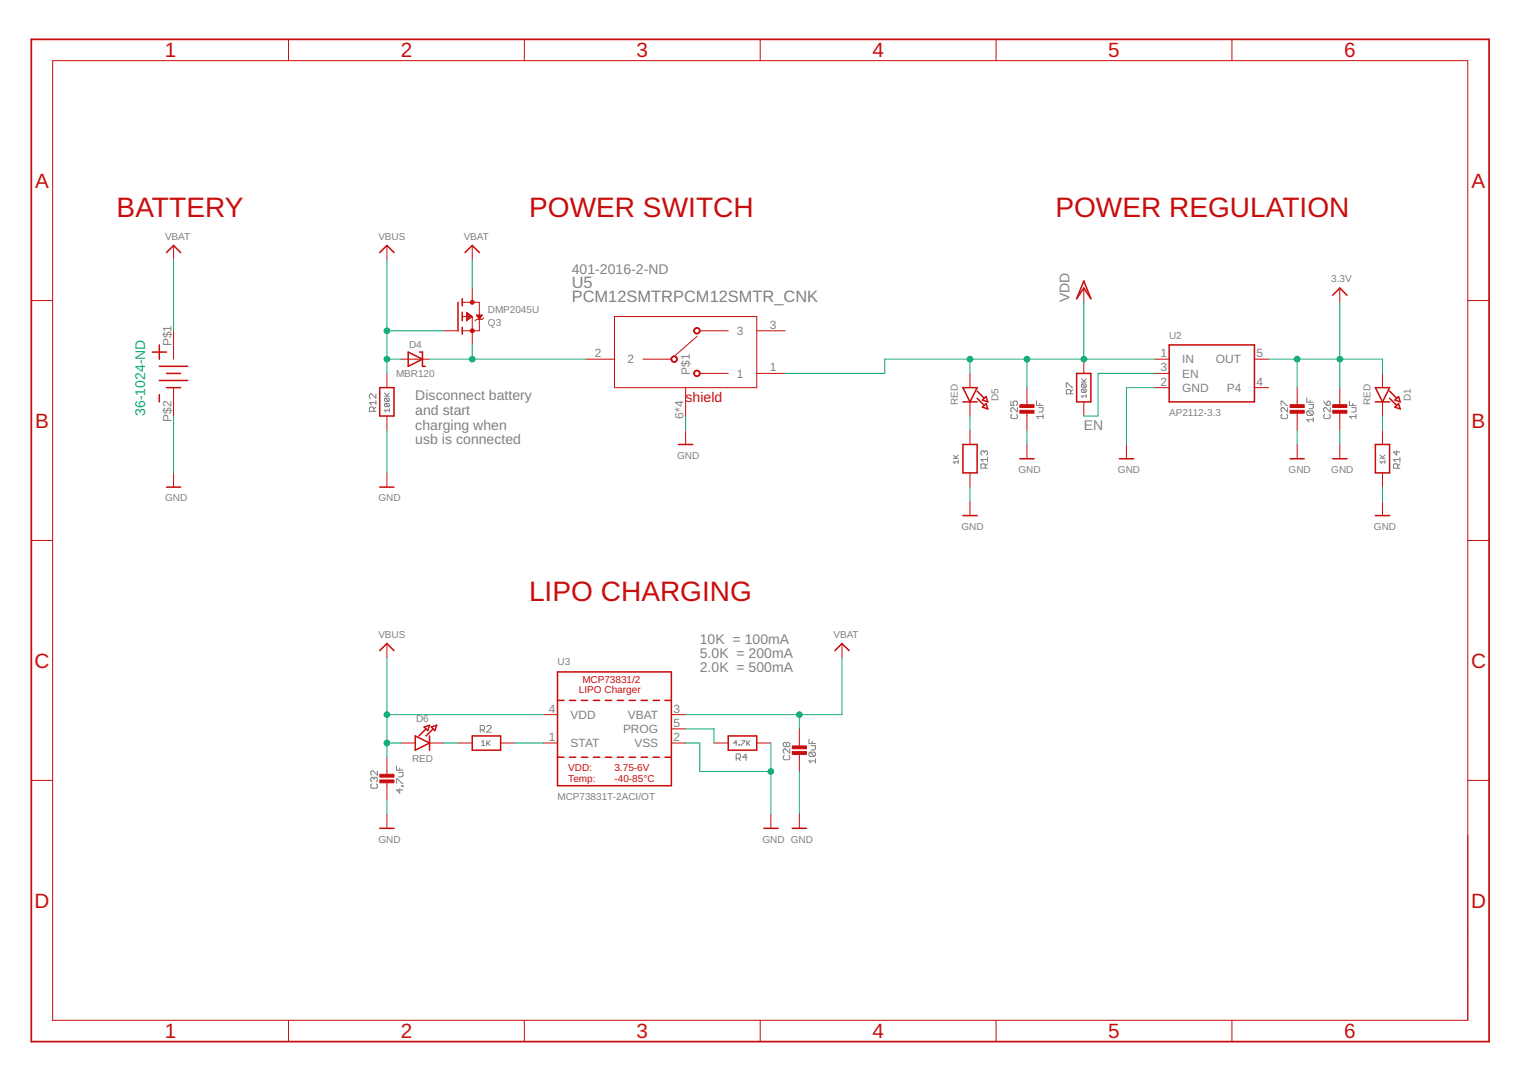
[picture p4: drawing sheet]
<svg xmlns="http://www.w3.org/2000/svg" width="297mm" height="210mm" viewBox="0 0 297 210" stroke-linecap="round" stroke-linejoin="round" font-family="sans-serif">
<g fill="none" stroke="#808080" stroke-width=".19">
<path d="M73.2 76.7v.9l-.9-.9h-.2l-.2 .2v.4l.2 .3M73.2 79.2l-.5 .5M73.2 78.4h-1.3l.4 .4M73.2 78v.8M74.8 77.1h1M74.8 76.5l.7 .6M75 77.5h.6l.2 .2-.2 .5M75 78.5h.6l.2 .2-.2 .5M75 78.5l-.2 .2 .2 .5h.6M75 77.5l-.2 .2 .2 .5h.6M75 78.5l.6 .7M75 77.5l.6 .7"/>
<path d="M75.8 79.9h-1l.3 .3M75.8 79.6v.6M75.8 76.5l-.5 .5M196.8 78.1v.9h.6l-.2-.5 .2-.4h.4l.2 .2v.4l-.2 .3M198 79.4v.8l-.8-.8-.4 .2v.4l.2 .2M201.8 78.1v.9h1.2M202.2 79.4h.8v.6l-.2 .2h-.6M202.4 78.5v.5M207.6 75.4v-.8h.2l.8 .8h.2M208.4 76.7v-.6l-.2-.3h-.4l-.2 .3v.6h1.2M208.8 75.8l-.4 .5M210.5 74.4h.9"/>
<path d="M210.5 73.7l.6 .7M210.7 74.8h.6l.1 .1-.1 .5M210.7 75.8h.6l.1 .1-.1 .5M210.7 75.8l-.2 .5 .2 .1h.6M210.7 74.8l-.2 .1 .2 .5h.6M210.7 75.8l.6 .6M210.7 74.8l.6 .6M211.4 77.1h-.9l.3 .3M211.4 76.8v.6M211.4 73.7l-.4 .5M249.4 79v-.9h.2l.8 .9h.2M250.6 79.4v.8l-.8-.8-.4 .2v.4l.2 .2"/>
<path d="M254.4 77.5v.8h1.2M254.8 78.7h.8v.7l-.2 .2h-.6M255 77.9v.4M257.7 78.1l.6 .9M258.3 78.3l.2-.2 .4 .2v.4l-.2 .3h-.4zM258.9 79.4v.8l-.8-.8-.4 .2v.4l.2 .2M262.7 78.1v.9h1.2M263.1 79.4h.8v.6l-.2 .2h-.6M263.3 78.5v.5M72.7 80.1v-.6l-.2-.3h-.4l-.2 .3v.6h1.3M185.6 89.2h.9M185.6 88.6l.6 .6"/>
<path d="M186.5 89.9h-.9l.3 .4M186.5 89.6v.7M186.5 88.6l-.4 .5M191.6 88l-.2-.2-.5 .2v.4l.3 .2M191.6 88l.2-.2 .4 .2v.4l-.2 .2M191.6 88v.2M191.8 91.2v-.7l-.2-.2h-.4l-.3 .2v.7h1.3M192.2 90.3l-.4 .4M192.2 89.5h-1.3l.5 .4M192.2 89v.9M197 80.7l-.2 .2v.4l.2 .2h.8l.2-.2v-.4l-.2-.2M203 81.1h-1.2l.4 .4"/>
<path d="M203 80.7v.8M249.6 80.7l-.2 .2v.4l.2 .2h.8l.2-.2v-.4l-.2-.2M254.6 80h.8l.2 .2v.5l-.2 .2M254.6 80l-.2 .2v.5l.2 .2h.8M254.6 80l.8 .9M255.6 81.7h-1.2l.4 .4M255.6 81.3v.8M257.9 80.7l-.2 .2v.4l.2 .2h.8l.2-.2v-.4l-.2-.2M263.9 81.1h-1.2l.4 .4M263.9 80.7v.8M268.6 89.2h1M268.6 88.6l.7 .6"/>
<path d="M269.6 89.9h-1l.3 .4M269.6 89.6v.7M269.6 88.6l-.5 .5M271.9 87.8v.8l-.7-.6h1.3M272.1 91.2v-.7l-.2-.2h-.5l-.2 .2v.7h1.3M272.5 89.5h-1.3l.5 .4M272.5 90.3l-.4 .4M272.5 89v.9M72.4 152.6l-.2 .2v.5l.2 .2h.8l.2-.2v-.5l-.2-.2M72.8 151.6l-.2-.2-.4 .2v.4l.2 .2M72.8 151.6l.2-.2 .4 .2v.4l-.2 .2M72.8 151.6v.2"/>
<path d="M73.4 150.1v.8l-.8-.8-.4 .2v.4l.2 .2M77.2 149.1v.9h1.2M77.2 152.5v-.8h.2l.8 .8h.2M77.6 150.4h.8v.6l-.2 .3h-.6M77.8 153.6v.8l-.6-.6h1.2M77.8 149.5v.5M78.2 153h.2v.2h-.2zM93.5 142.1h.6l.2-.2v-.4l-.2-.2h-.6v1.3M93.7 144.5l.4-.3v1M93.7 145.2h.7M93.9 142.1l.4 .5M94.7 141.5l.3-.2h.4l.2 .2v.2l-.9 .9h.9"/>
<path d="M94.8 144.2v1M94.9 144.7l.5 .5M95.4 144.2l-.6 .6M143.3 147.7h.6l.2-.3v-.4l-.2-.2h-.6v1.3M143.4 144.7h-.6l.5-.5v1M143.7 147.7l.4 .4M143.8 145h.2v.2h-.2zM144.4 144.2h.6l-.6 1M145.4 144.2v1M145.4 147.4h-.8l.6-.6v1.3M145.5 144.7l.5 .5M146 144.2l-.6 .6"/>
<path d="M152.7 147.1l-.2 .2v.4l.2 .2h.8l.2-.2v-.4l-.2-.2M153.1 144.8l-.2-.3-.4 .3v.4l.2 .2 .4-.2M153.1 144.8l.2-.3 .4 .3v.4l-.2 .2-.4-.2M153.1 144.8v.4M153.7 145.8v.9l-.8-.9-.4 .2v.5l.2 .2M157.5 143.9v.9h1.2M157.7 146.5h.8l.2 .2v.4l-.2 .2M157.7 146.5l-.2 .2v.4l.2 .2h.8M157.7 146.5l.8 .8M157.9 145.2h.8v.6l-.2 .2h-.6M158.1 144.3v.5M158.7 148.2h-1.2l.4 .4"/>
<path d="M158.7 147.7v.9"/>
</g>
<g fill="none" stroke="#c90d0c" stroke-width=".19">
<path d="M10.2 11.8h275.5v186.9h-275.5zM56.2 7.7v4.1M102.1 7.7v4.1M148 7.7v4.1M193.9 7.7v4.1M239.8 7.7v4.1M6.1 58.5h4.1M33.8 47.8v2.8M75.3 47.8v2.8M90 58.9h3.3v5.5h-3.3M91.9 47.8v2.8M91.9 56.1v2.8"/>
<path d="M211 56.1v2.8M260.8 56.1v2.8M285.7 58.5h4.2M33.8 64.4v5.5M33.8 75.5v5.5M75.3 72.7v2.8M78.1 69.9h5.5M86.4 64.4h2.8M90 61.6h1.9M90.8 61.4h.8M90.8 62.2h.4M90.8 62h.6"/>
<path d="M90.8 61.9h.8M90.8 61.8h.9M90.8 61.5h.9M90.8 60.8v1.7l1.1-.9M90.8 60.8l1.1 .8M90.8 62.4h.1M90.8 62.3h.2M90.8 61.2h.6M90.8 61.1h.4M90.8 61h.2M90.8 60.8h.1M91.9 61.6v5.6"/>
<path d="M92.8 61.4h1.1l-.6 .8zM92.8 61.5h1M92.9 61.6h.8M93 61.8h.6M93.1 61.9h.4M93.2 62h.2M93.3 62.2h.1M94.1 61.9l-.2 .3h-1.1l-.3 .3M114.1 69.9h5.5M119.6 61.6h27.7v13.9h-27.7zM125.1 69.9h5.6M133.5 75.5v5.5"/>
<path d="M135.7 65.5l-4.5 3.9M136.2 72.7h5.6M136.2 64.4h5.6M147.3 72.7h5.5M147.3 64.4h5.5M188.8 72.7v2.8M188.8 78.3v2.7M199.9 75.5v3.6M211 69.9v2.8M211 78.3v2.7M224.8 69.9h2.8M224.8 72.7h2.8"/>
<path d="M224.8 75.5h2.8M244.2 69.9h2.8M244.2 75.5h2.8M252.5 75.5v3.6M260.8 75.5v3.6M269.1 72.7v2.8M269.1 78.3v2.7M33.8 92.1v2.7M75.3 81v2.8M75.3 92.1v2.7M133.5 83.8v2.8M188.8 83.8v2.8"/>
<path d="M188.8 92.1v2.7M188.8 97.6v2.8M199.9 80.2v3.6M199.9 86.6v2.7M219.3 86.6v2.7M252.5 80.2v3.6M252.5 86.6v2.7M260.8 80.2v3.6M260.8 86.6v2.7M269.1 83.8v2.8M269.1 92.1v2.7M269.1 97.6v2.8"/>
<path d="M6.1 105.2h4.1M285.7 105.2h4.2M75.3 125.3v2.8M105.8 139.1h2.7M130.7 139.1h2.8M163.9 125.3v2.8M6.1 152h4.1M75.3 147.4v3.6M75.3 152.1v3.7M75.3 158.5v2.8M78.1 144.7h2.7M83.6 144.7h2.8"/>
<path d="M89.2 144.7h2.7M97.5 144.7h2.7M105.8 144.7h2.7M130.7 144.7h2.8M130.7 141.9h2.8M139 144.7h2.8M147.3 144.7h2.8M150.1 158.5v2.8M155.6 141.9v3.6M155.6 146.6v3.6M155.6 158.5v2.8M285.7 152h4.2"/>
<path d="M56.2 198.7v4.1M102.1 198.7v4.1M148 198.7v4.1M193.9 198.7v4.1M239.8 198.7v4.1"/>
</g>
<g fill="#c90d0c" stroke="#c90d0c" stroke-width=".19">
<path d="M198.5 79.9h2.8v.6h-2.8z"/>
<path d="M198.5 78.8h2.8v.6h-2.8z"/>
<path d="M259.4 79.9h2.8v.6h-2.8z"/>
<path d="M259.4 78.8h2.8v.6h-2.8z"/>
<path d="M251.1 79.9h2.8v.6h-2.8z"/>
<path d="M251.1 78.8h2.8v.6h-2.8z"/>
<path d="M154.2 146.3h2.8v.6h-2.8z"/>
<path d="M154.2 145.2h2.8v.6h-2.8z"/>
<path d="M73.9 151.9h2.8v.5h-2.8z"/>
<path d="M73.9 150.8h2.8v.5h-2.8z"/>
</g>
<g fill="none" stroke="#c90d0c" stroke-width=".3">
<path d="M32.4 49.2l1.4-1.4 1.4 1.4M73.9 49.2l1.4-1.4 1.4 1.4M89.2 58.9v5.5M90 58.2v1.4M90.5 49.2l1.4-1.4 1.4 1.4M211 54.7l1.3 3.5-1.3-2.1-1.4 2.1zM259.4 57.5l1.4-1.4 1.4 1.4M29.6 68.6h2.8M31 71.3h5.6M31 74.1h5.6M31 67.2v2.7M31 76.9v1.4"/>
<path d="M32.4 72.7h2.8M32.4 75.5h2.8M73.9 75.5h2.8v5.5h-2.8zM79.5 68.6l2.7 1.3-2.7 1.4zM81.7 68.6h.5v2.7h.6M90 60.8v1.7M90 63.7v1.4M187.4 78.3h2.8M187.4 75.5h2.8l-1.4 2.8zM190.2 77.6l1.4 1.3M190.2 76.2l1.4 1.4M191.2 77.9l.7-.7 .4 1.1z"/>
<path d="M191.2 79.3l.7-.7 .4 1zM209.6 72.7h2.7v5.6h-2.7zM227.6 67.2h16.6v11.1h-16.6zM267.7 78.3h2.8M267.7 75.5h2.8l-1.4 2.8zM270.5 77.6l1.4 1.3M270.5 76.2l1.4 1.4M271.5 77.9l.7-.7 .4 1.1zM272.2 78.6l.4 1-1.1-.3zM32.4 94.8h2.8M73.9 94.8h2.8M132.1 86.6h2.7"/>
<path d="M187.4 86.6h2.8v5.5h-2.8zM198.5 89.3h2.8M217.9 89.3h2.8M251.1 89.3h2.8M259.4 89.3h2.8M267.7 86.6h2.8v5.5h-2.8zM187.4 100.4h2.8M267.7 100.4h2.8M73.9 126.7l1.4-1.4 1.4 1.4M108.5 136.4h1.3M108.5 130.8h22.2v22.2h-22.2zM110.8 136.4h1.3"/>
<path d="M113.2 136.4h1.2M115.5 136.4h1.2M117.8 136.4h1.3M120.1 136.4h1.3M122.5 136.4h1.2M124.8 136.4h1.2M127.1 136.4h1.3M129.4 136.4h1.3M162.5 126.7l1.4-1.4 1.4 1.4M80.8 143.3l2.8 1.4-2.8 1.4zM82.6 141.6l1-.4-.3 1.1zM82.9 141.9l-1.4 1.4"/>
<path d="M83.6 143.3v2.8M84 141.6l1-.4-.4 1.1zM84.3 141.9l-1.4 1.4M91.9 143.3h5.6v2.8h-5.6zM108.5 147.4h1.3M110.8 147.4h1.3M113.2 147.4h1.2M115.5 147.4h1.2M117.8 147.4h1.3M120.1 147.4h1.3M122.5 147.4h1.2M124.8 147.4h1.2"/>
<path d="M127.1 147.4h1.3M129.4 147.4h1.3M141.8 143.3h5.5v2.8h-5.5zM73.9 161.3h2.8M148.7 161.3h2.7M154.2 161.3h2.8"/>
</g>
<g fill="#c90d0c" stroke="#c90d0c" stroke-width=".19">
<path d="M130.8 69.5a.63 .63 0 0 1 1 .1 .63 .63 0 0 1-.4 .9 .63 .63 0 0 1-.8-.6h.2a.47 .47 0 0 1 .6-.4 .47 .47 0 0 1 .1 .8 .47 .47 0 0 1-.7-.2v-.2h-.2z" fill-rule="evenodd"/>
<path d="M135.2 64a.64 .64 0 0 1 1 .1 .64 .64 0 0 1-.4 .9 .64 .64 0 0 1-.8-.6h.2a.47 .47 0 0 1 .7-.4 .47 .47 0 0 1 .1 .8 .47 .47 0 0 1-.8-.2v-.2h-.2z" fill-rule="evenodd"/>
<path d="M135.2 72.3a.64 .64 0 0 1 1 .1 .64 .64 0 0 1-.4 .9 .64 .64 0 0 1-.8-.6h.2a.47 .47 0 0 1 .7-.4 .47 .47 0 0 1 .1 .8 .47 .47 0 0 1-.8-.2v-.2h-.2z" fill-rule="evenodd"/>
<circle cx="91.9" cy="64.4" r=".38"/>
<circle cx="91.9" cy="58.9" r=".38"/>
</g>
<path d="M6.1 7.7h283.8v195.1h-283.8z" fill="none" stroke="#c90d0c" stroke-width=".34"/>
<g fill="none" stroke="#0dab76" stroke-width=".19">
<path d="M33.8 50.6v13.8M75.3 50.6v22.1M91.9 50.6v5.5M211 58.9v11M260.8 58.9v16.6M75.3 69.9h2.8M75.3 64.4h11.1M83.6 69.9h30.5M91.9 67.2v2.7M188.8 69.9v2.8M199.9 69.9v5.6M224.8 75.5h-5.5v11.1"/>
<path d="M224.8 69.9h-52.6v2.8h-19.4M224.8 72.7h-11.1v8.3h-2.7M247 69.9h22.1v2.8M252.5 69.9v5.6M33.8 81v11.1M75.3 83.8v8.3M133.5 81v2.8M188.8 81v2.8M188.8 94.8v2.8M199.9 83.8v2.8M252.5 83.8v2.8M260.8 83.8v2.8"/>
<path d="M269.1 81v2.8M269.1 94.8v2.8M75.3 128.1v19.3M75.3 139.1h30.5M155.6 139.1v2.8M163.9 128.1v11h-30.4M75.3 144.7h2.8M75.3 155.8v2.7M86.4 144.7h2.8M100.2 144.7h5.6M133.5 144.7h2.7v5.5h13.9M133.5 141.9h5.5v2.8"/>
<path d="M150.1 144.7v13.8M155.6 150.2v8.3"/>
</g>
<g fill="#0dab76" stroke="#0dab76" stroke-width=".19">
<circle cx="150.1" cy="150.2" r=".55"/>
<circle cx="75.3" cy="139.1" r=".55"/>
<circle cx="75.3" cy="144.7" r=".55"/>
<circle cx="75.3" cy="69.9" r=".55"/>
<circle cx="75.3" cy="64.4" r=".55"/>
<circle cx="155.6" cy="139.1" r=".55"/>
<circle cx="260.8" cy="69.9" r=".55"/>
<circle cx="252.5" cy="69.9" r=".55"/>
<circle cx="211" cy="69.9" r=".55"/>
<circle cx="199.9" cy="69.9" r=".55"/>
<circle cx="188.8" cy="69.9" r=".55"/>
<circle cx="91.9" cy="69.9" r=".55"/>
</g>
<g font-size="5.5" fill="#c90d0c">
<text x="22.7" y="42.3">BATTERY</text>
<text x="103" y="42.3">POWER SWITCH</text>
<text x="205.4" y="42.3">POWER REGULATION</text>
<text x="103" y="117">LIPO CHARGING</text>
</g>
<g font-size="4" fill="#c90d0c">
<text x="32.1" y="11.1">1</text>
<text x="78" y="11.1">2</text>
<text x="123.9" y="11.1">3</text>
<text x="169.8" y="11.1">4</text>
<text x="215.7" y="11.1">5</text>
<text x="261.6" y="11.1">6</text>
<text x="6.8" y="36.6">A</text>
<text x="286.5" y="36.6">A</text>
<text x="6.8" y="83.3">B</text>
<text x="286.5" y="83.3">B</text>
<text x="6.7" y="130">C</text>
<text x="286.4" y="130">C</text>
<text x="6.7" y="176.7">D</text>
<text x="286.4" y="176.7">D</text>
<text x="32.1" y="202.2">1</text>
<text x="78" y="202.2">2</text>
<text x="123.9" y="202.2">3</text>
<text x="169.8" y="202.2">4</text>
<text x="215.7" y="202.2">5</text>
<text x="261.6" y="202.2">6</text>
</g>
<g font-size="3.2" fill="#808080">
<text x="111.3" y="58.9">PCM12SMTRPCM12SMTR_CNK</text>
<text x="111.3" y="56.1">U5</text>
</g>
<g font-size="2.7" fill="#808080">
<text x="111.3" y="53.3">401-2016-2-ND</text>
<text x="208.2" y="58.9" transform="rotate(-90 208.2 58.9)">VDD</text>
<text x="80.8" y="77.8">Disconnect battery</text>
<text x="80.8" y="80.7">and start</text>
<text x="80.8" y="83.6">charging when</text>
<text x="211" y="83.8">EN</text>
<text x="80.8" y="86.5">usb is connected</text>
<text x="136.2" y="125.3">10K = 100mA</text>
<text x="136.2" y="128.1">5.0K = 200mA</text>
<text x="136.2" y="130.8">2.0K = 500mA</text>
</g>
<text font-size="2.7" fill="#0dab76" x="28.2" y="81" transform="rotate(-90 28.2 81)">36-1024-ND</text>
<text font-size="2.7" fill="#c90d0c" x="133.4" y="78.2">shield</text>
<g font-size="2.3" fill="#808080">
<text x="143.5" y="65.2">3</text>
<text x="149.8" y="64">3</text>
<text x="33.4" y="67.4" transform="rotate(-90 33.4 67.4)">P$1</text>
<text x="115.8" y="69.6">2</text>
<text x="122.2" y="70.8">2</text>
<text x="225.9" y="69.6">1</text>
<text x="230.1" y="70.8">IN</text>
<text x="236.7" y="70.8">OUT</text>
<text x="244.6" y="69.6">5</text>
<text x="134.3" y="72.9" transform="rotate(-90 134.3 72.9)">P$1</text>
<text x="143.5" y="73.5">1</text>
<text x="149.8" y="72.3">1</text>
<text x="225.9" y="72.3">3</text>
<text x="225.9" y="75.1">2</text>
<text x="230.1" y="73.5">EN</text>
<text x="230.1" y="76.3">GND</text>
<text x="238.8" y="76.3">P4</text>
<text x="244.6" y="75.1">4</text>
<text x="33.4" y="82.2" transform="rotate(-90 33.4 82.2)">P$2</text>
<text x="133.1" y="81.5" transform="rotate(-90 133.1 81.5)">6*4</text>
<text x="106.9" y="138.8">4</text>
<text x="111.1" y="140">VDD</text>
<text x="121.3" y="142.7">PROG</text>
<text x="122.2" y="140">VBAT</text>
<text x="131.1" y="138.8">3</text>
<text x="131.1" y="141.5">5</text>
<text x="106.9" y="144.3">1</text>
<text x="111.1" y="145.5">STAT</text>
<text x="123.5" y="145.5">VSS</text>
<text x="131.1" y="144.3">2</text>
</g>
<g font-size="1.9" fill="#808080">
<text x="32.1" y="46.7">VBAT</text>
<text x="73.6" y="46.7">VBUS</text>
<text x="90.3" y="46.7">VBAT</text>
<text x="259.1" y="55">3.3V</text>
<text x="95" y="60.9">DMP2045U</text>
<text x="95" y="63.4">Q3</text>
<text x="79.6" y="67.8">D4</text>
<text x="227.6" y="66.1">U2</text>
<text x="77.1" y="73.3">MBR120</text>
<text x="186.5" y="78.9" transform="rotate(-90 186.5 78.9)">RED</text>
<text x="194.4" y="78.1" transform="rotate(-90 194.4 78.1)">D5</text>
<text x="227.6" y="81">AP2112-3.3</text>
<text x="266.8" y="78.9" transform="rotate(-90 266.8 78.9)">RED</text>
<text x="274.6" y="78.1" transform="rotate(-90 274.6 78.1)">D1</text>
<text x="131.8" y="89.3">GND</text>
<text x="198.2" y="92.1">GND</text>
<text x="217.6" y="92.1">GND</text>
<text x="250.8" y="92.1">GND</text>
<text x="259.1" y="92.1">GND</text>
<text x="32.1" y="97.6">GND</text>
<text x="73.6" y="97.6">GND</text>
<text x="187.2" y="103.2">GND</text>
<text x="267.4" y="103.2">GND</text>
<text x="73.6" y="124.2">VBUS</text>
<text x="162.2" y="124.2">VBAT</text>
<text x="108.5" y="129.5">U3</text>
<text x="81" y="140.5">D6</text>
<text x="80.2" y="148.4">RED</text>
<text x="108.5" y="155.8">MCP73831T-2ACI/OT</text>
<text x="73.6" y="164.1">GND</text>
<text x="148.4" y="164.1">GND GND</text>
</g>
<g font-size="1.9" fill="#c90d0c">
<text x="112.7" y="135">LIPO Charger</text>
<text x="113.4" y="132.9">MCP73831/2</text>
<text x="110.6" y="152.3">Temp:</text>
<text x="110.6" y="150.2">VDD:</text>
<text x="119.6" y="152.3">-40-85°C</text>
<text x="119.6" y="150.2">3.75-6V</text>
</g>
</svg>
